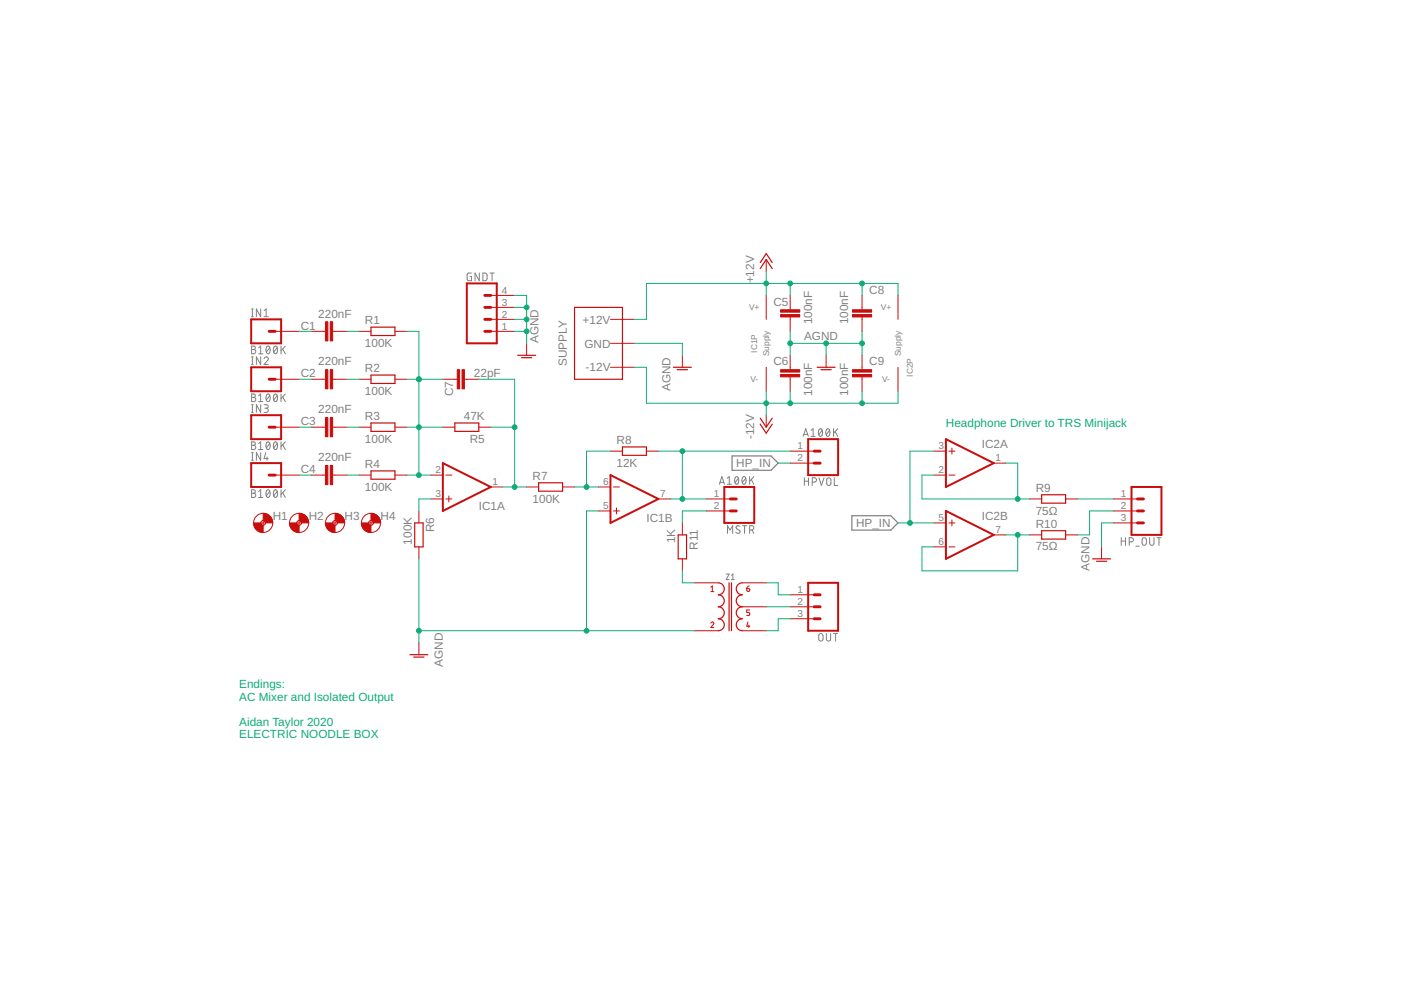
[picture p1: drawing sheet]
<svg xmlns="http://www.w3.org/2000/svg" width="297mm" height="210mm" viewBox="0 0 297 210" stroke-linecap="round" stroke-linejoin="round" font-family="sans-serif">
<g fill="none" stroke="#808080" stroke-width=".21">
<path d="M99.9 57.9h-.6l-.2 .2-.1 1.1 .3 .3h.6v-.9h-.2M101.6 57.9v1.6l-.9-1.6v1.6M102.4 57.9h.6l.3 .3v1l-.3 .3h-.6zM103.9 57.9h.9M104.3 57.9v1.6M53.3 73.4h.5a.36 .36 0 0 1 .3 .3 .36 .36 0 0 1-.3 .4 .46 .46 0 0 1 .4 .5 .46 .46 0 0 1-.4 .4h-.5zM53.3 74.1h.5M53.3 67.1h.4M53.3 65.5h.4M53.3 77.3h.4M53.3 75.7h.4M53.5 65.5v1.6"/>
<path d="M53.5 75.7v1.6M54.8 75h.9M54.8 73.7l.5-.3v1.6M55.3 65.5v1.6l-.9-1.6v1.6M55.3 75.7v1.6l-.9-1.6v1.6M56 76a.44 .44 0 0 1 .6-.3 .44 .44 0 0 1 .1 .7l-.7 .9h.9M56 67.1h.9M56 65.9l.4-.4v1.6M56.6 73.5l.2-.1a.95 .95 0 0 1 0 1.6 1.01 1.01 0 0 1-.2-1.5zM57.2 73.7l-.7 .9M58.1 73.5l.3-.1a.97 .97 0 0 1 0 1.6 1.03 1.03 0 0 1-.3-1.5zM58.8 73.7l-.8 .9"/>
<path d="M59.6 73.4v1.6M59.9 74l.6 1M60.5 73.4l-.9 1M53.3 83.5h.5a.36 .36 0 0 1 .3 .4 .36 .36 0 0 1-.3 .4 .44 .44 0 0 1 .4 .4 .44 .44 0 0 1-.4 .5h-.5zM53.3 93.7h.5a.36 .36 0 0 1 .3 .3 .36 .36 0 0 1-.3 .4 .46 .46 0 0 1 .4 .5 .46 .46 0 0 1-.4 .4h-.5zM53.3 84.3h.5M53.3 94.4h.5M53.3 87.4h.4M53.3 85.8h.4M53.3 97.6h.4M53.3 96h.4M53.5 85.8v1.6"/>
<path d="M53.5 96v1.6M54.8 83.9l.5-.4v1.7M54.8 94l.5-.3v1.6M54.8 85.2h.9M54.8 95.3h.9M55.3 85.8v1.6l-.9-1.6v1.6M55.3 96v1.6l-.9-1.6v1.6M56 85.8h.5a.37 .37 0 0 1 .4 .4 .37 .37 0 0 1-.4 .4h-.3M56.3 96l-.3 1.2h.9M56.4 86.6a.44 .44 0 0 1 .5 .4 .44 .44 0 0 1-.5 .4h-.4M56.6 83.7l.2-.2a.93 .93 0 0 1 0 1.7 .98 .98 0 0 1-.2-1.5zM56.6 93.8l.2-.1a.95 .95 0 0 1 0 1.6 1 1 0 0 1-.2-1.5z"/>
<path d="M56.6 96.9v.7M57.2 83.9l-.7 .9M57.2 94l-.7 1M58.1 83.7l.3-.2a.95 .95 0 0 1 0 1.7 1 1 0 0 1-.3-1.5zM58.1 93.8l.3-.1a.97 .97 0 0 1 0 1.6 1.02 1.02 0 0 1-.3-1.5zM58.8 83.9l-.8 .9M58.8 94l-.8 1M59.6 83.5v1.7M59.6 93.7v1.6M59.9 84.2l.6 1M59.9 94.3l.6 1M60.5 83.5l-.9 1"/>
<path d="M60.5 93.7l-.9 1M170.3 92.5l.5-1.6 .6 1.6M170.4 92.1h.8M172 91.2l.4-.3v1.6M172 92.5h.8M173.7 91l.3-.1a.97 .97 0 0 1 0 1.6 1.02 1.02 0 0 1-.3-1.5zM174.3 91.2l-.7 1M175.3 91l.2-.1a.97 .97 0 0 1 0 1.6 1.02 1.02 0 0 1-.2-1.5zM175.9 91.2l-.7 1M176.7 90.9v1.6M177.1 91.5l.5 1M177.6 90.9l-.9 1"/>
<path d="M53.3 103.8h.5a.36 .36 0 0 1 .3 .4 .36 .36 0 0 1-.3 .4 .46 .46 0 0 1 .4 .4 .46 .46 0 0 1-.4 .5h-.5zM53.3 104.6h.5M54.8 104.2l.5-.4v1.7M54.8 105.5h.9M56.6 103.9h.1a.8 .8 0 0 1 .7 .5 .8 .8 0 0 1-.3 .8l-.3 .3a1 1 0 0 1-.2-1.6zM57.2 104.2l-.7 .9M58.1 103.9l.3-.1a.97 .97 0 0 1 0 1.7 1.02 1.02 0 0 1-.3-1.6zM58.8 104.2l-.8 .9M59.6 103.8v1.7M59.9 104.5l.6 1M60.5 103.8l-.9 1M152.5 102.7l.6-1.7 .5 1.7"/>
<path d="M152.7 102.3h.8M154.2 101.4l.4-.4v1.7M154.2 102.7h.9M154.2 113.1v-1.6l.6 .9 .5-.9v1.6M155.9 101.2l.3-.2a.97 .97 0 0 1 0 1.7 1.02 1.02 0 0 1-.3-1.5zM156.5 101.4l-.7 .9M156.8 111.6l-.2-.1a.38 .38 0 0 0-.5 .1 .38 .38 0 0 0 .1 .5l.5 .3a.41 .41 0 0 1 .1 .6 .41 .41 0 0 1-.6 0l-.2-.1M157.4 111.5h.9M157.5 101.2l.3-.2a.97 .97 0 0 1 0 1.7 1.02 1.02 0 0 1-.3-1.5zM157.9 111.5v1.6M158.1 101.4l-.7 .9M158.9 112.4h.5a.46 .46 0 0 0 .4-.5 .46 .46 0 0 0-.4-.4h-.5v1.6"/>
<path d="M158.9 101v1.7M159.3 101.7l.5 1M159.5 112.4l.3 .7M159.8 101l-.9 1M170.5 101.3v1.6M170.5 102h.9M171.4 101.3v1.6M172.2 102.2h.5a.46 .46 0 0 0 .4-.4 .46 .46 0 0 0-.4-.5h-.5v1.6M173.6 101.3l.6 1.6 .5-1.6M175.4 101.4l.3-.1 .3 .1 .2 1.1a.44 .44 0 0 1-.5 .4 .44 .44 0 0 1-.4-.4zM176.9 101.3v1.6h.7M237.7 114v1.6"/>
<path d="M237.7 114.7h.9M238.6 114v1.6M239.4 114.9h.5a.44 .44 0 0 0 .4-.5 .44 .44 0 0 0-.4-.4h-.5v1.6M240.8 115.8h.8M242.3 114.1l.3-.1 .3 .1 .2 1.1a.46 .46 0 0 1-.5 .4 .46 .46 0 0 1-.5-.4zM243.8 114v1.2a.46 .46 0 0 0 .4 .4 .46 .46 0 0 0 .5-.4v-1.2M245.3 114h.9M245.7 114v1.6M154 121.7h.6l-.6 1.2h.6M155.1 122.9h.6M155.1 122l.3-.3v1.2M173.7 134.5l.3-.2 .3 .2 .2 1a.46 .46 0 0 1-.5 .4 .46 .46 0 0 1-.4-.4z"/>
<path d="M175.2 134.3v1.2a.46 .46 0 0 0 .5 .4 .46 .46 0 0 0 .4-.4v-1.2M176.7 134.3h.9M177.2 134.3v1.6"/>
</g>
<path d="M155.2 96.7h8.3l1.5 1.5-1.5 1.5h-8.3zM180.6 109.3h8.3l1.5 1.6-1.5 1.5h-8.3z" fill="none" stroke="#808080" stroke-width=".25"/>
<g fill="none" stroke="#c90d0c" stroke-width=".42">
<path d="M53.3 67.7h6.3v5.1h-6.3zM53.3 77.9h6.3v5.1h-6.3zM99 60.1h6.3v12.7h-6.3zM53.3 88h6.3v5.1h-6.3zM53.3 98.2h6.3v5.1h-6.3zM93.9 98.2l10.2 5.1-10.2 5zM171.3 93.1h6.4v7.6h-6.4zM200.6 93.1l10.1 5.1-10.1 5.1zM129.4 100.7l10.2 5.1-10.2 5.1zM153.6 103.3h6.3v7.6h-6.3zM200.6 108.3l10.1 5.1-10.1 5.1zM239.9 103.3h6.4v10.1h-6.4z"/>
<path d="M171.3 123.6h6.4v10.1h-6.4z"/>
</g>
<g fill="none" stroke="#c90d0c" stroke-width=".21">
<path d="M162.5 55v2.6M58.3 70.3h5.1M66 70.3h3M70.5 70.3h3.1M76.1 70.3h2.6M83.7 70.3h2.6M104.1 70.3h5M104.1 67.7h5M104.1 65.2h5M104.1 62.6h5M111.7 72.8v2.5M129.4 67.7h5.1"/>
<path d="M129.4 72.8h5.1M129.4 77.9h5.1M144.7 75.3v2.6M162.5 62.6v5.1M162.5 77.9v5.1M167.5 62.6v3.1M167.5 67.2v3.1M167.5 75.3v3.1M167.5 79.9v3.1M175.2 75.3v2.6M182.8 62.6v3.1M182.8 67.2v3.1"/>
<path d="M182.8 75.3v3.1M182.8 79.9v3.1M190.4 62.6v5.1M190.4 77.9v5.1M58.3 80.4h5.1M58.3 90.6h5.1M66 80.4h3M66 90.6h3M70.5 80.4h3.1M70.5 90.6h3.1M76.1 80.4h2.6M76.1 90.6h2.6"/>
<path d="M83.7 80.4h2.6M83.7 90.6h2.6M93.9 80.4h3M93.9 90.6h2.5M98.5 80.4h3M101.5 90.6h2.6M129.4 95.7h2.6M137.1 95.7h2.5M162.5 88v2.6M167.5 95.7h5.1M167.5 98.2h5.1M198 95.7h2.6"/>
<path d="M201.2 95.7h1.3M201.8 95v1.3M210.7 98.2h2.5M55.3 110.9h1M55.8 110.4v1M58.3 100.7h5.1M62.9 110.9h1M63.4 110.4v1M66 100.7h3M70.5 100.7h3.1M70.5 110.9h1M71 110.4v1"/>
<path d="M76.1 100.7h2.6M78.1 110.9h1.1M78.7 110.4v1M83.7 100.7h2.6M88.8 108.3v2.6M88.8 116v2.5M91.4 105.8h2.5M91.4 100.7h2.5M94.5 105.8h1.3M94.5 100.7h1.3M95.2 105.2v1.2M104.1 103.3h2.5"/>
<path d="M111.7 103.3h2.5M119.3 103.3h2.5M126.9 103.3h2.5M126.9 108.3h2.5M130.1 103.3h1.2M130.1 108.3h1.2M130.7 107.7v1.3M139.6 105.8h2.5M144.7 110.9v2.5M144.7 118.5v2.5M149.8 105.8h5M149.8 108.3h5"/>
<path d="M198 100.7h2.6M198 110.9h2.6M198 116h2.6M201.2 100.7h1.3M201.2 110.9h1.3M201.2 116h1.3M201.8 110.2v1.3M210.7 113.4h2.5M218.3 105.8h2.6M218.3 113.4h2.6M225.9 105.8h2.6M225.9 113.4h2.6"/>
<path d="M233.6 116v2.5M236.1 105.8h5.1M236.1 108.3h5.1M236.1 110.9h5.1M88.8 136.3v2.5M147.2 123.6h5.1M147.2 133.7h5.1M150.7 132.1a.32 .32 0 0 1 .5-.2 .32 .32 0 0 1 .1 .5l-.6 .6h.6M150.7 124.5l.3-.3v1.2M150.7 125.4h.6M157.4 123.6h5.1M157.4 133.7h5.1"/>
<path d="M157.4 128.7h5.1M158.3 124.8h.4a.32 .32 0 0 1 .3 .3 .32 .32 0 0 1-.4 .3 .32 .32 0 0 1-.3-.3zM158.6 131.9l-.3 .9h.7M158.8 132.5v.5M158.8 124.2l-.3 .2-.2 .4M159 129.3h-.7v.6h.4a.32 .32 0 0 1 .3 .3 .32 .32 0 0 1-.3 .3h-.4M167.5 128.7h5.1M167.5 126.1h5.1M167.5 131.2h5.1"/>
<circle cx="55.8" cy="110.9" r="2.03"/>
<circle cx="55.8" cy="110.9" r=".51"/>
<circle cx="63.4" cy="110.9" r="2.03"/>
<circle cx="63.4" cy="110.9" r=".51"/>
<circle cx="71" cy="110.9" r="2.03"/>
<circle cx="71" cy="110.9" r=".51"/>
<circle cx="78.7" cy="110.9" r="2.03"/>
<circle cx="78.7" cy="110.9" r=".51"/>
</g>
<g fill="none" stroke="#c90d0c" stroke-width=".25">
<path d="M161.2 56.9l1.3-1.9 1.2 1.9M161.2 55.7l1.3-1.9 1.2 1.9M78.7 69.4h5v1.7h-5zM78.7 79.5h5v1.8h-5zM109.7 75.3h3.9M110.6 75.8h2.2M121.8 65.2h10.2v15.2h-10.2zM142.8 77.9h3.8M143.6 78.4h2.2M173.2 77.9h3.9M174.1 78.4h2.1M78.7 89.7h5v1.8h-5z"/>
<path d="M78.7 99.8h5v1.8h-5zM96.4 89.7h5.1v1.8h-5.1zM132 94.8h5.1v1.7h-5.1zM161.2 88.7l1.3 1.9 1.2-1.9M161.2 89.9l1.3 1.9 1.2-1.9M87.9 110.9h1.8v5.1h-1.8zM114.2 102.4h5.1v1.7h-5.1zM143.8 113.4h1.8v5.1h-1.8zM220.9 104.9h5v1.8h-5zM220.9 112.5h5v1.8h-5zM231.6 118.5h3.9M232.5 119h2.2"/>
<path d="M86.9 138.8h3.8M87.7 139.3h2.2M152.3 123.6a1.27 1.27 0 0 1 1.3 1.2 1.27 1.27 0 0 1-1.3 1.3 1.27 1.27 0 0 1 1.3 1.3 1.27 1.27 0 0 1-1.3 1.3 1.27 1.27 0 0 1 1.3 1.2 1.27 1.27 0 0 1-1.3 1.3 1.27 1.27 0 0 1 1.3 1.3 1.27 1.27 0 0 1-1.3 1.2M154.6 123.6v10.1M155.1 123.6v10.1M157.4 123.6a1.27 1.27 0 0 0-1.3 1.2 1.27 1.27 0 0 0 1.3 1.3 1.27 1.27 0 0 0-1.3 1.3 1.27 1.27 0 0 0 1.3 1.3 1.27 1.27 0 0 0-1.3 1.2 1.27 1.27 0 0 0 1.3 1.3 1.27 1.27 0 0 0-1.3 1.3 1.27 1.27 0 0 0 1.3 1.2"/>
</g>
<g fill="#c90d0c" stroke="#c90d0c" stroke-width=".21">
<path d="M70 68.2h.5v4.1h-.5z"/>
<path d="M69 68.2h.5v4.1h-.5z"/>
<path d="M70 78.4h.5v4h-.5z"/>
<path d="M69 78.4h.5v4h-.5z"/>
<path d="M70 88.5h.5v4.1h-.5z"/>
<path d="M69 88.5h.5v4.1h-.5z"/>
<path d="M70 98.7h.5v4.1h-.5z"/>
<path d="M69 98.7h.5v4.1h-.5z"/>
<path d="M165.5 66.7h4.1v.5h-4.1z"/>
<path d="M165.5 65.7h4.1v.5h-4.1z"/>
<path d="M165.5 79.4h4.1v.5h-4.1z"/>
<path d="M165.5 78.4h4.1v.5h-4.1z"/>
<path d="M98 78.4h.5v4h-.5z"/>
<path d="M96.9 78.4h.6v4h-.6z"/>
<path d="M180.7 66.7h4.1v.5h-4.1z"/>
<path d="M180.7 65.7h4.1v.5h-4.1z"/>
<path d="M180.7 79.4h4.1v.5h-4.1z"/>
<path d="M180.7 78.4h4.1v.5h-4.1z"/>
</g>
<g fill="none" stroke="#c90d0c" stroke-width=".61">
<path d="M57.1 70.3h1.2M102.8 70.3h1.3M102.8 65.2h1.3M102.8 67.7h1.3M102.8 62.6h1.3M57.1 80.4h1.2M57.1 90.6h1.2M172.6 98.2h1.3M172.6 95.7h1.3M57.1 100.7h1.2M154.8 108.3h1.3M154.8 105.8h1.3"/>
<path d="M241.2 108.3h1.2M241.2 105.8h1.2M241.2 110.9h1.2M172.6 131.2h1.3M172.6 128.7h1.3M172.6 126.1h1.3"/>
</g>
<g fill="#c90d0c" stroke="#c90d0c" stroke-width=".21">
<path d="M55.8 108.8a2.04 2.04 0 0 1 2 2.1h-1.5l-.2-.4-.3-.1z" fill-rule="evenodd"/>
<path d="M53.8 110.9h1.5l.2 .4 .3 .1v1.5a2 2 0 0 1-2-2z" fill-rule="evenodd"/>
<path d="M63.4 108.8a2.04 2.04 0 0 1 2 2.1h-1.5l-.2-.4-.3-.1z" fill-rule="evenodd"/>
<path d="M61.4 110.9h1.5l.2 .4 .3 .1v1.5a2 2 0 0 1-2-2z" fill-rule="evenodd"/>
<path d="M71 108.8a2.04 2.04 0 0 1 2.1 2.1h-1.6l-.2-.4-.3-.1z" fill-rule="evenodd"/>
<path d="M69 110.9h1.5l.1 .3 .4 .2v1.5a2 2 0 0 1-2-2z" fill-rule="evenodd"/>
<path d="M78.7 108.8a2.04 2.04 0 0 1 2 2.1h-1.5l-.2-.4-.3-.1z" fill-rule="evenodd"/>
<path d="M76.6 110.9h1.5l.1 .3 .5 .2v1.5a2 2 0 0 1-2.1-2z" fill-rule="evenodd"/>
</g>
<g fill="none" stroke="#0dab76" stroke-width=".21">
<path d="M162.5 57.6v5M63.4 70.3h2.6M73.6 70.3h2.5M86.3 70.3h2.5v30.4M109.1 70.3h2.6M109.1 62.6h2.6v10.2M109.1 67.7h2.6M109.1 65.2h2.6M134.5 72.8h10.2v2.5M134.5 77.9h2.6v7.6h53.3v-2.5M167.5 60.1v2.5M167.5 70.3v5"/>
<path d="M167.5 72.8h15.3M175.2 72.8v2.5M182.8 60.1v2.5M182.8 70.3v5M190.4 62.6v-2.5h-53.3v7.6h-2.6M63.4 90.6h2.6M63.4 80.4h2.6M73.6 90.6h2.5M73.6 80.4h2.5M86.3 90.6h7.6M86.3 80.4h7.6M101.5 80.4h7.6v22.9"/>
<path d="M104.1 90.6h5M129.4 95.7h-5v7.6M139.6 95.7h27.9M144.7 95.7v10.1M162.5 83v5M165 98.2h2.5M167.5 83v2.5M182.8 83v2.5M198 95.7h-5.1v15.2M213.2 98.2h2.6v7.6M63.4 100.7h2.6M73.6 100.7h2.5"/>
<path d="M86.3 100.7h5.1M88.8 118.5v17.8M91.4 105.8h-2.6v2.5M106.6 103.3h5.1M121.8 103.3h5.1M126.9 108.3h-2.5v25.4M142.1 105.8h7.7M149.8 108.3h-5.1v2.6M190.4 110.9h7.6M198 100.7h-2.5v5.1h22.8M213.2 113.4h5.1M215.8 113.4v7.6h-20.3v-5h2.5"/>
<path d="M228.5 105.8h7.6M236.1 108.3h-5.1v5.1h-2.5M236.1 110.9h-2.5v5.1M88.8 133.7h58.4M144.7 121v2.6h2.5M162.5 123.6h2.5v2.5h2.5M162.5 128.7h5M167.5 131.2h-2.5v2.5h-2.5"/>
</g>
<g fill="#0dab76" stroke="#0dab76" stroke-width=".21">
<circle cx="88.8" cy="100.7" r=".51"/>
<circle cx="88.8" cy="90.6" r=".51"/>
<circle cx="88.8" cy="80.4" r=".51"/>
<circle cx="109.1" cy="103.3" r=".51"/>
<circle cx="109.1" cy="90.6" r=".51"/>
<circle cx="124.4" cy="103.3" r=".51"/>
<circle cx="144.7" cy="105.8" r=".51"/>
<circle cx="144.7" cy="95.7" r=".51"/>
<circle cx="88.8" cy="133.7" r=".51"/>
<circle cx="124.4" cy="133.7" r=".51"/>
<circle cx="167.5" cy="72.8" r=".51"/>
<circle cx="175.2" cy="72.8" r=".51"/>
<circle cx="182.8" cy="72.8" r=".51"/>
<circle cx="111.7" cy="70.3" r=".51"/>
<circle cx="111.7" cy="67.7" r=".51"/>
<circle cx="111.7" cy="65.2" r=".51"/>
<circle cx="162.5" cy="60.1" r=".51"/>
<circle cx="167.5" cy="60.1" r=".51"/>
<circle cx="182.8" cy="60.1" r=".51"/>
<circle cx="162.5" cy="85.5" r=".51"/>
<circle cx="167.5" cy="85.5" r=".51"/>
<circle cx="182.8" cy="85.5" r=".51"/>
<circle cx="192.9" cy="110.9" r=".51"/>
<circle cx="215.8" cy="105.8" r=".51"/>
<circle cx="215.8" cy="113.4" r=".51"/>
</g>
<g font-size="2.5" fill="#808080">
<text x="159.9" y="60.1" transform="rotate(-90 159.9 60.1)">+12V</text>
<text x="164" y="64.8">C5</text>
<text x="184.3" y="62.3">C8</text>
<text x="63.8" y="69.9">C1</text>
<text x="67.5" y="67.3">220nF</text>
<text x="77.4" y="68.8">R1</text>
<text x="123.5" y="68.6">+12V</text>
<text x="172.2" y="68.7" transform="rotate(-90 172.2 68.7)">100nF</text>
<text x="179.8" y="68.7" transform="rotate(-90 179.8 68.7)">100nF</text>
<text x="67.5" y="77.5">220nF</text>
<text x="77.4" y="73.6">100K</text>
<text x="114.2" y="72.8" transform="rotate(-90 114.2 72.8)">AGND</text>
<text x="120.2" y="77.6" transform="rotate(-90 120.2 77.6)">SUPPLY</text>
<text x="123.9" y="73.7">GND</text>
<text x="164" y="77.5">C6</text>
<text x="170.5" y="72">AGND</text>
<text x="184.3" y="77.5">C9</text>
<text x="63.8" y="80">C2</text>
<text x="77.4" y="83.7">100K</text>
<text x="77.4" y="78.9">R2</text>
<text x="96" y="84" transform="rotate(-90 96 84)">C7</text>
<text x="100.5" y="80">22pF</text>
<text x="124.2" y="78.8">-12V</text>
<text x="142.1" y="83" transform="rotate(-90 142.1 83)">AGND</text>
<text x="172.2" y="83.9" transform="rotate(-90 172.2 83.9)">100nF</text>
<text x="179.8" y="83.9" transform="rotate(-90 179.8 83.9)">100nF</text>
<text x="67.5" y="87.6">220nF</text>
<text x="77.4" y="89.1">R3</text>
<text x="98.3" y="89">47K</text>
<text x="63.8" y="90.2">C3</text>
<text x="77.4" y="93.9">100K</text>
<text x="99.6" y="93.8">R5</text>
<text x="130.7" y="94.1">R8</text>
<text x="159.9" y="93.1" transform="rotate(-90 159.9 93.1)">-12V</text>
<text x="208.2" y="95">IC2A</text>
<text x="63.8" y="100.3">C4</text>
<text x="67.5" y="97.8">220nF</text>
<text x="77.4" y="99.2">R4</text>
<text x="112.9" y="101.8">R7</text>
<text x="130.7" y="98.9">12K</text>
<text x="156.1" y="99.1">HP_IN</text>
<text x="77.4" y="104">100K</text>
<text x="112.9" y="106.6">100K</text>
<text x="219.6" y="104.3">R9</text>
<text x="57.8" y="110.3">H1</text>
<text x="65.4" y="110.3">H2</text>
<text x="73.1" y="110.3">H3</text>
<text x="80.7" y="110.3">H4</text>
<text x="92.1" y="112.8" transform="rotate(-90 92.1 112.8)">R6</text>
<text x="101.5" y="108.2">IC1A</text>
<text x="137.1" y="110.8">IC1B</text>
<text x="181.5" y="111.8">HP_IN</text>
<text x="208.2" y="110.2">IC2B</text>
<text x="219.6" y="109.1">75Ω</text>
<text x="219.6" y="111.9">R10</text>
<text x="87.3" y="115.4" transform="rotate(-90 87.3 115.4)">100K</text>
<text x="143.2" y="115.2" transform="rotate(-90 143.2 115.2)">1K</text>
<text x="148" y="116.5" transform="rotate(-90 148 116.5)">R11</text>
<text x="219.6" y="116.7">75Ω</text>
<text x="231" y="121" transform="rotate(-90 231 121)">AGND</text>
<text x="93.9" y="141.3" transform="rotate(-90 93.9 141.3)">AGND</text>
</g>
<g font-size="2.5" fill="#0dab76">
<text x="200.5" y="90.6">Headphone Driver to TRS Minijack</text>
<text x="50.7" y="145.9">Endings:</text>
<text x="50.7" y="148.6">AC Mixer and Isolated Output</text>
<text x="50.7" y="153.9">Aidan Taylor 2020</text>
<text x="50.7" y="156.6">ELECTRIC NOODLE BOX</text>
</g>
<g font-size="2.1" fill="#808080">
<text x="106.4" y="64.8">3</text>
<text x="106.4" y="62.3">4</text>
<text x="106.4" y="69.9">1</text>
<text x="106.4" y="67.4">2</text>
<text x="169.1" y="95.3">1</text>
<text x="199" y="95.3">3</text>
<text x="92.3" y="100.4">2</text>
<text x="169.1" y="97.8">2</text>
<text x="199" y="100.4">2</text>
<text x="211.1" y="97.8">1</text>
<text x="92.3" y="105.4">3</text>
<text x="104.4" y="102.9">1</text>
<text x="127.9" y="102.9">6</text>
<text x="127.9" y="108">5</text>
<text x="140" y="105.4">7</text>
<text x="151.3" y="105.4">1</text>
<text x="151.3" y="108">2</text>
<text x="237.7" y="105.4">1</text>
<text x="237.7" y="108">2</text>
<text x="199" y="110.5">5</text>
<text x="211.1" y="113.1">7</text>
<text x="237.7" y="110.5">3</text>
<text x="199" y="115.6">6</text>
<text x="169.1" y="125.8">1</text>
<text x="169.1" y="128.3">2</text>
<text x="169.1" y="130.8">3</text>
</g>
<g font-size="1.8" fill="#808080">
<text x="158.8" y="65.8">V+</text>
<text x="186.7" y="65.8">V+</text>
<text x="160.5" y="74.8" transform="rotate(-90 160.5 74.8)">IC1P</text>
<text x="163.1" y="75.5" transform="rotate(-90 163.1 75.5)">Supply</text>
<text x="191" y="75.5" transform="rotate(-90 191 75.5)">Supply</text>
<text x="159.1" y="81">V-</text>
<text x="187" y="81">V-</text>
<text x="193.6" y="79.8" transform="rotate(-90 193.6 79.8)">IC2P</text>
</g>
</svg>
